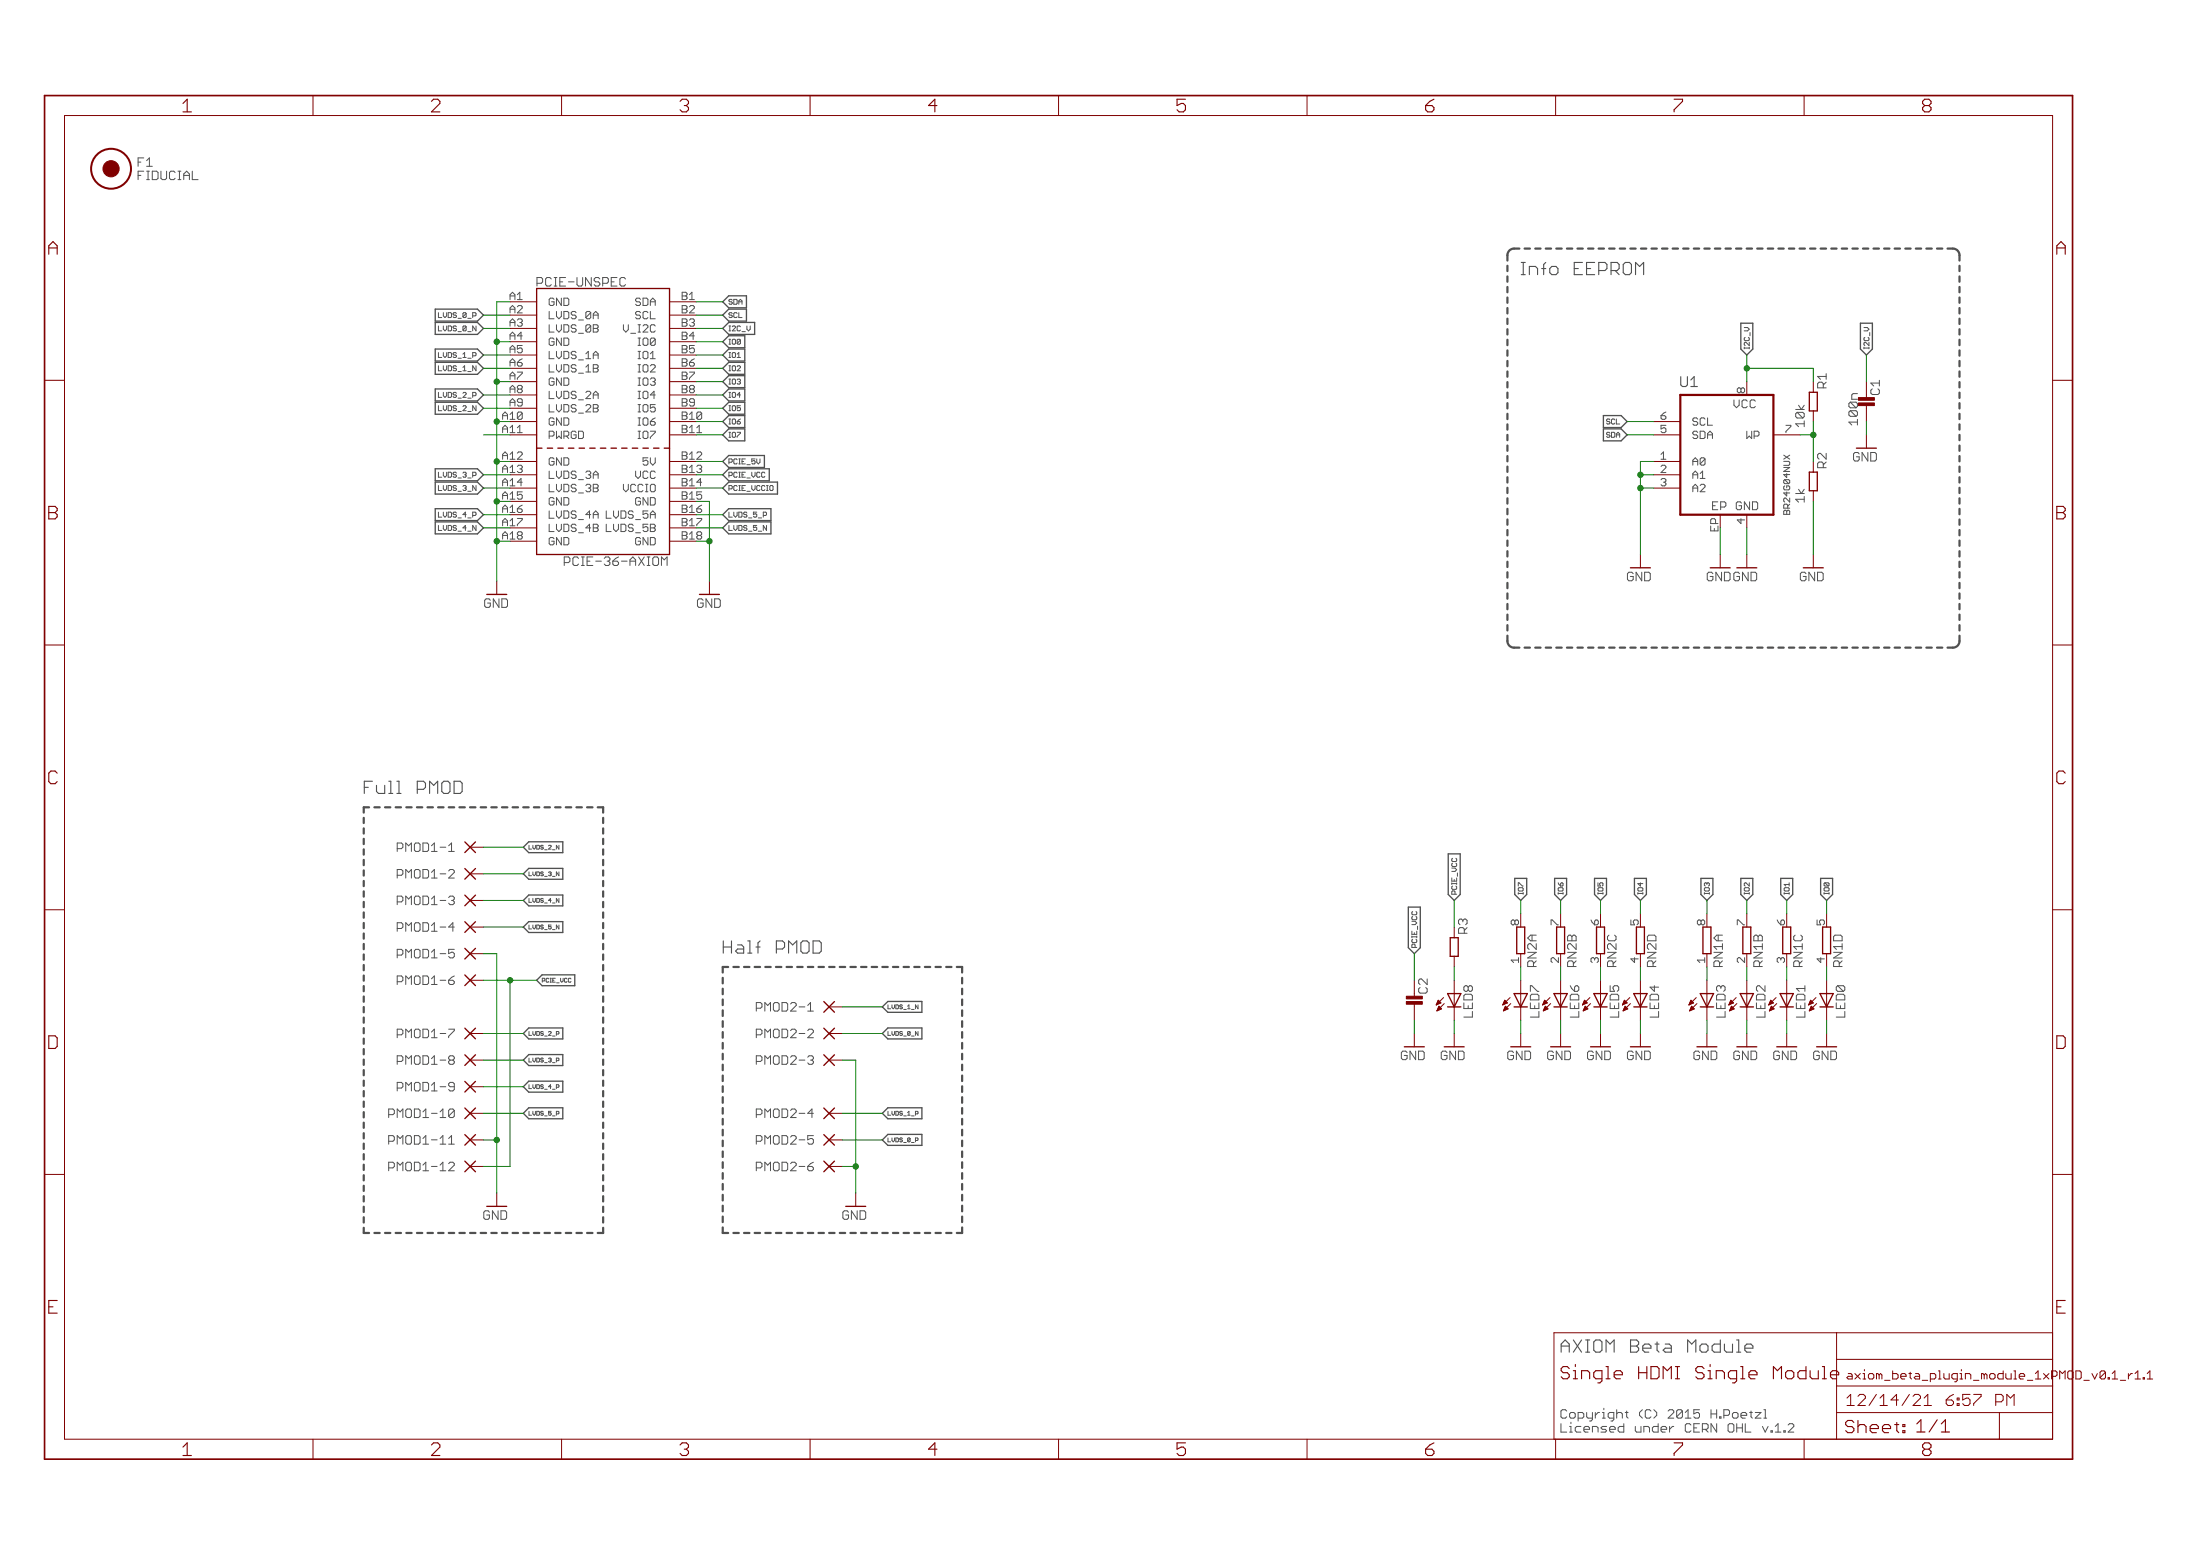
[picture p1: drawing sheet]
<svg xmlns="http://www.w3.org/2000/svg" width="420mm" height="297mm" viewBox="0 0 420 297" stroke-linecap="round" stroke-linejoin="round" font-family="sans-serif">
<g fill="none" stroke="#505050" stroke-width=".19">
<path d="M83.7 59.7v.9h.7M83.7 62.2v1h.7M83.7 67.3v.9h.7M83.7 69.8v1h.7M83.7 74.9v1h.7M83.7 77.4v1h.7M83.7 90.1v1h.7M83.7 92.7v.9h.7M83.7 97.8v.9h.7M115.8 97.5v1.4h.9M145.8 97.8h.4l.2 .1-.2 .5h-.4M83.7 100.3v1h.7"/>
<path d="M115.8 100.1v1.4h.9M145.8 100.3l.6 1v-1M75.9 162h.8M75.9 167.1h.8M75.9 172.2h.8M75.9 177.2h.8M76.7 160.9h-.8v1.6M76.7 166h-.8v1.6M76.7 171.1h-.8v1.6M76.7 176.1h-.8v1.7M106.3 161.4l.4 .7v-.7M106.3 166.5l.4 .7v-.7"/>
<path d="M106.3 171.5l.4 .8v-.8M106.3 176.6l.4 .7v-.7M75.9 182.3h.8M75.9 187.4h.8M75.9 197.5h.8M76.7 181.2h-.8v1.7M76.7 186.3h-.8v1.6M76.7 196.5h-.8v1.6M106.6 196.9l.1 .1-.1 .4M174.8 191.8l.5 .8v-.8M174.8 196.9l.5 .8v-.8M74.2 212.8h.8"/>
<path d="M74.2 217.9h.8M75 211.7h-.8v1.6M75 216.8h-.8v1.6M75.9 202.6h.8M75.9 207.7h.8M76.7 201.5h-.8v1.7M76.7 206.6h-.8v1.7M106.6 202l.1 .1-.1 .4M106.6 207.1l.1 .1-.1 .4M106.6 212.2l.1 .1-.1 .3M175.2 212.2l.1 .1-.1 .3M175.2 217.2l.1 .2-.1 .3"/>
<path d="M74.2 222.9h.8M75 221.9h-.8v1.6M341.8 271.8h.5l.3 .2v.3l-1.1 1.1h1.1"/>
</g>
<g fill="none" stroke="#505050" stroke-width=".42">
<path d="M287.9 50.7v1.1M287.9 52.8v1M287.9 54.8v1M287.9 56.8v1M287.9 58.8v1M290.2 47.5a1.91 1.91 0 0 0-2 .4 2.1 2.1 0 0 0-.3 1.8M291.2 47.5h1M293.2 47.5h1M295.2 47.5h1M297.2 47.5h1.1M299.3 47.5h1M301.3 47.5h1"/>
<path d="M303.3 47.5h1M305.3 47.5h1M307.3 47.5h1.1M309.4 47.5h1M311.4 47.5h1M313.4 47.5h1M315.4 47.5h1M317.4 47.5h1.1M319.4 47.5h1.1M321.5 47.5h1M323.5 47.5h1M325.5 47.5h1"/>
<path d="M327.5 47.5h1M329.5 47.5h1.1M331.6 47.5h1M333.6 47.5h1M335.6 47.5h1M337.6 47.5h1M339.6 47.5h1.1M341.7 47.5h1M343.7 47.5h1M345.7 47.5h1M347.7 47.5h1M349.7 47.5h1.1"/>
<path d="M351.7 47.5h1.1M353.8 47.5h1M355.8 47.5h1M357.8 47.5h1M359.8 47.5h1M361.8 47.5h1.1M363.9 47.5h1M365.9 47.5h1M367.9 47.5h1M369.9 47.5h1M371.9 47.5a1.91 1.91 0 0 1 2.1 .4 2.1 2.1 0 0 1 .2 1.8M374.2 50.7v1.1"/>
<path d="M374.2 52.8v1M374.2 54.8v1M374.2 56.8v1M374.2 58.8v1M287.9 60.8v1M287.9 62.8v1.1M287.9 64.9v1M287.9 66.9v1M287.9 68.9v1M287.9 70.9v1M287.9 72.9v1.1M287.9 75v1"/>
<path d="M287.9 77v1M287.9 79v1M374.2 60.8v1M374.2 62.8v1.1M374.2 64.9v1M374.2 66.9v1M374.2 68.9v1M374.2 70.9v1M374.2 72.9v1.1M374.2 75v1M374.2 77v1M374.2 79v1"/>
<path d="M287.9 81v1M287.9 83v1M287.9 85v1.1M287.9 87.1v1M287.9 89.1v1M287.9 91.1v1M287.9 93.1v1M287.9 95.1v1M287.9 97.1v1.1M287.9 99.2v1M374.2 81v1M374.2 83v1"/>
<path d="M374.2 85v1.1M374.2 87.1v1M374.2 89.1v1M374.2 91.1v1M374.2 93.1v1M374.2 95.1v1M374.2 97.1v1.1M374.2 99.2v1M287.9 101.2v1M287.9 103.2v1M287.9 105.2v1M287.9 107.2v1"/>
<path d="M287.9 109.2v1.1M287.9 111.3v1M287.9 113.3v1M287.9 115.3v1M287.9 117.3v1M287.9 119.3v1.1M374.2 101.2v1M374.2 103.2v1M374.2 105.2v1M374.2 107.2v1M374.2 109.2v1.1M374.2 111.3v1"/>
<path d="M374.2 113.3v1M374.2 115.3v1M374.2 117.3v1M374.2 119.3v1.1M287.9 121.3a1.97 1.97 0 0 0 .5 2.1 2.13 2.13 0 0 0 1.8 .2M291.2 123.6h1M293.2 123.6h1M295.2 123.6h1M297.2 123.6h1.1M299.3 123.6h1M301.3 123.6h1M303.3 123.6h1"/>
<path d="M305.3 123.6h1M307.3 123.6h1.1M309.4 123.6h1M311.4 123.6h1M313.4 123.6h1M315.4 123.6h1M317.4 123.6h1.1M319.4 123.6h1.1M321.5 123.6h1M323.5 123.6h1M325.5 123.6h1M327.5 123.6h1"/>
<path d="M329.5 123.6h1.1M331.6 123.6h1M333.6 123.6h1M335.6 123.6h1M337.6 123.6h1M339.6 123.6h1.1M341.7 123.6h1M343.7 123.6h1M345.7 123.6h1M347.7 123.6h1M349.7 123.6h1.1M351.7 123.6h1.1"/>
<path d="M353.8 123.6h1M355.8 123.6h1M357.8 123.6h1M359.8 123.6h1M361.8 123.6h1.1M363.9 123.6h1M365.9 123.6h1M367.9 123.6h1M369.9 123.6h1M374.2 121.3a1.97 1.97 0 0 1-.4 2.1 2.13 2.13 0 0 1-1.9 .2M69.5 156.1v1M69.5 158.1v1"/>
<path d="M70.5 154.1h-1v1M71.5 154.1h1M73.5 154.1h1M75.6 154.1h1M77.6 154.1h1M79.6 154.1h1M81.6 154.1h1.1M83.7 154.1h1M85.7 154.1h1M87.7 154.1h1.1M89.8 154.1h1M91.8 154.1h1"/>
<path d="M93.8 154.1h1.1M95.9 154.1h1M97.9 154.1h1M99.9 154.1h1.1M102 154.1h1M104 154.1h1M106 154.1h1.1M108.1 154.1h1M110.1 154.1h1M112.1 154.1h1.1M114.2 154.1h1v1M115.2 156.1v1"/>
<path d="M115.2 158.1v1M69.5 160.1v1M69.5 162.1v1.1M69.5 164.1v1.1M69.5 166.2v1M69.5 168.2v1M69.5 170.2v1M69.5 172.2v1M69.5 174.2v1M69.5 176.2v1M69.5 178.2v1M115.2 160.1v1"/>
<path d="M115.2 162.1v1.1M115.2 164.1v1.1M115.2 166.2v1M115.2 168.2v1M115.2 170.2v1M115.2 172.2v1M115.2 174.2v1M115.2 176.2v1M115.2 178.2v1M69.5 180.2v1M69.5 182.2v1M69.5 184.2v1"/>
<path d="M69.5 186.2v1M69.5 188.2v1M69.5 190.2v1M69.5 192.2v1.1M69.5 194.2v1M69.5 196.3v1M69.5 198.3v1M115.2 180.2v1M115.2 182.2v1M115.2 184.2v1M115.2 186.2v1M115.2 188.2v1"/>
<path d="M115.2 190.2v1M115.2 192.2v1.1M115.2 194.2v1M115.2 196.3v1M115.2 198.3v1M138 186.7v1M138 188.7v1.1M138 190.8v1.1M138 192.9v1.1M138 194.9v1.1M138 197v1.1M138 199.1v1.1"/>
<path d="M139.1 184.6h-1.1v1.1M140.1 184.6h1M142.1 184.6h1M144.1 184.6h1.1M146.2 184.6h1M148.2 184.6h1M150.2 184.6h1.1M152.3 184.6h1M154.3 184.6h1M156.3 184.6h1.1M158.3 184.6h1.1M160.4 184.6h1"/>
<path d="M162.4 184.6h1M164.4 184.6h1.1M166.5 184.6h1M168.5 184.6h1M170.5 184.6h1.1M172.6 184.6h1M174.6 184.6h1M176.6 184.6h1.1M178.7 184.6h1M180.7 184.6h1M182.7 184.6h1v1.1M183.7 186.7v1"/>
<path d="M183.7 188.7v1.1M183.7 190.8v1.1M183.7 192.9v1.1M183.7 194.9v1.1M183.7 197v1.1M183.7 199.1v1.1M69.5 200.3v1M69.5 202.3v1M69.5 204.3v1M69.5 206.3v1M69.5 208.3v1M69.5 210.3v1"/>
<path d="M69.5 212.3v1M69.5 214.3v1M69.5 216.3v1M69.5 218.3v1M115.2 200.3v1M115.2 202.3v1M115.2 204.3v1M115.2 206.3v1M115.2 208.3v1M115.2 210.3v1M115.2 212.3v1M115.2 214.3v1"/>
<path d="M115.2 216.3v1M115.2 218.3v1M138 201.2v1M138 203.2v1.1M138 205.3v1.1M138 207.4v1M138 209.4v1.1M138 211.5v1.1M138 213.6v1.1M138 215.7v1M138 217.7v1.1M138 219.8v1.1"/>
<path d="M183.7 201.2v1M183.7 203.2v1.1M183.7 205.3v1.1M183.7 207.4v1M183.7 209.4v1.1M183.7 211.5v1.1M183.7 213.6v1.1M183.7 215.7v1M183.7 217.7v1.1M183.7 219.8v1.1M69.5 220.3v1M69.5 222.3v1.1"/>
<path d="M69.5 224.3v1M69.5 226.4v1M69.5 228.3v1.1M69.5 230.4v1M69.5 232.4v1M69.5 234.4v1h1M71.5 235.4h1M73.5 235.4h1M75.6 235.4h1M77.6 235.4h1M79.6 235.4h1M81.6 235.4h1.1"/>
<path d="M83.7 235.4h1M85.7 235.4h1M87.7 235.4h1.1M89.8 235.4h1M91.8 235.4h1M93.8 235.4h1.1M95.9 235.4h1M97.9 235.4h1M99.9 235.4h1.1M102 235.4h1M104 235.4h1M106 235.4h1.1"/>
<path d="M108.1 235.4h1M110.1 235.4h1M112.1 235.4h1.1M115.2 220.3v1M115.2 222.3v1.1M115.2 224.3v1M115.2 226.4v1M115.2 228.3v1.1M115.2 230.4v1M115.2 232.4v1M115.2 234.4v1h-1M138 234.3v1.1h1.1"/>
<path d="M138 221.9v1M138 223.9v1.1M138 226v1.1M138 228.1v1.1M138 230.2v1M138 232.2v1.1M140.1 235.4h1M142.1 235.4h1M144.1 235.4h1.1M146.2 235.4h1M148.2 235.4h1M150.2 235.4h1.1"/>
<path d="M152.3 235.4h1M154.3 235.4h1M156.3 235.4h1.1M158.3 235.4h1.1M160.4 235.4h1M162.4 235.4h1M164.4 235.4h1.1M166.5 235.4h1M168.5 235.4h1M170.5 235.4h1.1M172.6 235.4h1M174.6 235.4h1"/>
<path d="M176.6 235.4h1.1M178.7 235.4h1M180.7 235.4h1M183.7 234.3v1.1h-1M183.7 221.9v1M183.7 223.9v1.1M183.7 226v1.1M183.7 228.1v1.1M183.7 230.2v1M183.7 232.2v1.1"/>
</g>
<g fill="none" stroke="#505050" stroke-width=".25">
<path d="M83.1 59h8.1l1.1 1.2-1.1 1.1h-8.1zM138 57.6l1.2-1.1h3.4v2.3h-3.4zM83.1 61.6h8.1l1.1 1.1-1.1 1.1h-8.1zM83.1 76.8h8.1l1.1 1.1-1.1 1.2h-8.1zM83.1 66.6h8.1l1.1 1.2-1.1 1.1h-8.1zM83.1 69.2h8.1l1.1 1.1-1.1 1.2h-8.1zM83.1 74.3h8.1l1.1 1.1-1.1 1.1h-8.1zM138 60.2l1.2-1.2h3.4v2.3h-3.4zM138 62.7l1.2-1.1h4.9v2.2h-4.9zM138 77.9l1.2-1.1h3v2.3h-3zM138 65.2l1.2-1.1h3v2.3h-3zM138 67.8l1.2-1.2h3v2.3h-3z"/>
<path d="M138 70.3l1.2-1.1h3v2.3h-3zM138 72.9l1.2-1.2h3v2.3h-3zM138 75.4l1.2-1.1h3v2.2h-3zM306.2 79.3h3.4l1.1 1.2-1.1 1.1h-3.4zM332.5 61.7h2.3v4.9l-1.2 1.2-1.1-1.2zM355.3 61.7h2.3v4.9l-1.2 1.2-1.1-1.2zM83.1 89.5h8.1l1.1 1.1-1.1 1.2h-8.1zM83.1 92h8.1l1.1 1.2-1.1 1.1h-8.1zM83.1 97.1h8.1l1.1 1.2-1.1 1.1h-8.1zM83.1 99.6h8.1l1.1 1.2-1.1 1.1h-8.1zM138 83l1.2-1.1h3v2.3h-3zM138 80.5l1.2-1.2h3v2.3h-3z"/>
<path d="M138 90.6l1.2-1.1h7.7v2.3h-7.7zM138 93.2l1.2-1.2h9.3v2.3h-9.3zM138 98.3l1.2-1.2h8v2.3h-8zM138 88.1l1.2-1.1h6.8v2.2h-6.8zM306.2 81.9h3.4l1.1 1.1-1.1 1.2h-3.4zM138 100.8l1.2-1.2h8v2.3h-8zM99.9 161.7l1.1-1h6.5v2.1h-6.5zM99.9 166.8l1.1-1h6.5v2.1h-6.5zM99.9 171.9l1.1-1h6.5v2h-6.5zM99.9 177l1.1-1.1h6.5v2.1h-6.5zM269 173.2h2.3v7.7l-1.2 1.2-1.1-1.2zM276.6 163h2.3v7.8l-1.2 1.1-1.1-1.1z"/>
<path d="M289.3 167.7h2.3v3.1l-1.2 1.1-1.1-1.1zM296.9 167.7h2.3v3.1l-1.2 1.1-1.1-1.1zM304.5 167.7h2.3v3.1l-1.1 1.1-1.2-1.1zM312.1 167.7h2.3v3.1l-1.1 1.1-1.2-1.1zM324.8 167.7h2.3v3.1l-1.1 1.1-1.2-1.1zM332.5 167.7h2.3v3.1l-1.2 1.1-1.1-1.1zM340.1 167.7h2.3v3.1l-1.2 1.1-1.1-1.1zM347.7 167.7h2.3v3.1l-1.2 1.1-1.1-1.1zM101 196.2h6.5v2.1h-6.5l-1.1-1zM102.5 187.1l1-1h6.3v2.1h-6.3zM168.5 192.2l1.1-1h6.5v2.1h-6.5zM168.5 197.3l1.1-1.1h6.5v2.1h-6.5z"/>
<path d="M101 211.5h6.5v2.1h-6.5l-1.1-1.1zM101 201.3h6.5v2.1h-6.5l-1.1-1zM101 206.4h6.5v2.1h-6.5l-1.1-1zM168.5 212.5l1.1-1h6.5v2.1h-6.5zM168.5 217.6l1.1-1h6.5v2.1h-6.5z"/>
</g>
<g fill="none" stroke="#800000" stroke-width=".19">
<path d="M59.8 18.2v3.9M107.3 18.2v3.9M154.7 18.2v3.9M202.2 18.2v3.9M249.6 18.2v3.9M297.1 18.2v3.9M344.6 18.2v3.9M12.3 22.1h379.7v252.6h-379.7zM97.4 57.6h5.1M127.9 57.6h5M8.5 72.6h3.8M97.4 60.2h5.1"/>
<path d="M97.4 62.7h5.1M97.4 65.2h5.1M97.4 67.8h5.1M97.4 70.3h5.1M97.4 72.9h5.1M97.4 75.4h5.1M97.4 77.9h5.1M127.9 60.2h5M127.9 62.7h5M127.9 65.2h5M127.9 67.8h5M127.9 70.3h5"/>
<path d="M127.9 72.9h5M127.9 75.4h5M127.9 77.9h5M333.6 72.9v2.5M346.3 72.9v2M346.3 78.4v2.1M356.4 77.4v3.1M392 72.6h3.8M97.4 88.1h5.1M97.4 90.6h5.1M97.4 93.2h5.1M97.4 80.5h5.1"/>
<path d="M97.4 83h5.1M97.4 95.7h5.1M97.4 98.3h5.1M127.9 88.1h5M127.9 90.6h5M127.9 93.2h5M127.9 80.5h5M127.9 83h5M127.9 95.7h5M127.9 98.3h5M315.8 88.1h5.1M315.8 90.6h5.1"/>
<path d="M315.8 93.2h5.1M315.8 80.5h5.1M315.8 83h5.1M333.6 98.3v2.5M338.7 83h5.1M346.3 88.1v2M346.3 93.7v2M356.4 83v2.6M94.9 110.9v2.6M97.4 100.8h5.1M97.4 103.3h5.1M127.9 100.8h5"/>
<path d="M127.9 103.3h5M135.5 110.9v2.6M313.3 105.9v2.5M328.5 105.9v2.5M333.6 105.9v2.5M346.3 105.9v2.5M8.5 123.1h3.8M392 123.1h3.8M8.5 173.7h3.8M89.8 161.7h2.5M89.8 166.8h2.5M89.8 171.9h2.5"/>
<path d="M89.8 177h2.5M277.7 177v2M290.4 174.4v2.6M298 174.4v2.6M305.7 174.4v2.6M313.3 174.4v2.6M326 174.4v2.6M333.6 174.4v2.6M341.2 174.4v2.6M348.8 174.4v2.6M392 173.7h3.8M89.8 182.1h2.5"/>
<path d="M89.8 187.1h2.5M89.8 197.3h2.5M158.3 197.3h2.6M158.3 192.2h2.6M270.1 191.7v3.1M270.1 197.3v2.5M274.3 191.8h.1M274.3 191.7h.3M274.4 191.6h.5M274.4 191.5h.7M274.4 192.9h.2M274.5 191.3h.6"/>
<path d="M274.5 192.8h.3M274.6 191.2h.4M274.6 192.7h.5M274.6 192.6h.7M274.6 191.1h.2M274.7 191h.1M274.7 192.4h.4M274.7 190.9l.5 .6-.9 .3zM274.7 192.3h.3M274.8 192.2h.1M274.8 192.1l.5 .5-.9 .4zM275.7 190.4l-1.4 1.4"/>
<path d="M275.8 191.6l-1.4 1.4M277.7 182.6v2M277.7 187.1v7.7M277.7 197.3v2.5M287 191.8h.1M287 191.7h.3M287.1 191.6h.5M287.1 191.5h.7M287.1 192.9h.2M287.2 192.8h.3M287.2 191.3h.6M287.3 191.2h.4"/>
<path d="M287.3 192.7h.5M287.3 192.6h.7M287.3 191.1h.2M287.4 191h.1M287.4 192.4h.4M287.4 190.9l.5 .6-.9 .3zM287.4 192.3h.3M287.5 192.2h.1M287.5 192.1l.5 .5-.9 .4zM288.4 190.4l-1.4 1.4M288.5 191.6l-1.4 1.4M290.4 182.1v2.5"/>
<path d="M290.4 187.1v7.7M290.4 197.3v2.5M294.7 191.7h.2M294.7 191.6h.5M294.8 191.5h.7M294.8 192.9h.1M294.8 192.8h.4M294.8 191.3h.6M294.9 191.2h.4M294.9 192.7h.5M294.9 191.1h.2M294.9 192.6h.7"/>
<path d="M295 191h.1M295 192.4h.5M295 190.9l.5 .6-.9 .3zM295 192.3h.3M295.1 192.2h.1M295.1 192.1l.5 .5-.9 .4zM296 190.4l-1.4 1.4M296.1 191.6l-1.4 1.4M298 182.1v2.5M298 187.1v7.7M298 197.3v2.5M302.3 191.7h.2"/>
<path d="M302.3 191.6h.5M302.4 191.5h.7M302.4 192.9h.1M302.4 192.8h.4M302.5 191.3h.5M302.5 191.2h.4M302.5 192.7h.6M302.5 191.1h.3M302.5 192.6h.7M302.6 191h.1M302.6 192.4h.5M302.6 190.9l.5 .6-.9 .3z"/>
<path d="M302.6 192.3h.4M302.7 192.2h.2M302.7 192.1l.6 .5-.9 .4zM303.6 190.4l-1.4 1.4M303.8 191.6l-1.4 1.4M305.7 182.1v2.5M305.7 187.1v7.7M305.7 197.3v2.5M309.9 191.7h.2M310 191.6h.4M310 191.5h.7M310 192.9h.1"/>
<path d="M310 192.8h.4M310.1 191.3h.5M310.1 191.2h.4M310.1 192.7h.6M310.2 191.1h.2M310.2 192.6h.6M310.2 191h.1M310.2 192.4h.5M310.3 192.3h.3M310.3 192.2h.2M310.4 192.1l.5 .5-.9 .4zM310.7 191.5l-.5-.6-.3 .9"/>
<path d="M310.7 191.5l-.8 .3M311.3 190.4l-1.4 1.4M311.4 191.6l-1.4 1.4M313.3 182.1v2.5M313.3 187.1v7.7M313.3 197.3v2.5M322.6 191.8h.1M322.6 191.7h.2M322.7 191.6h.4M322.7 191.5h.7M322.7 192.9h.1M322.7 191.3h.6"/>
<path d="M322.7 192.8h.4M322.8 191.2h.4M322.8 192.7h.6M322.9 191.1h.2M322.9 192.6h.6M322.9 191h.1M322.9 192.4h.5M323 192.3h.3M323 192.2h.2M323.1 192.1l.5 .5-.9 .4zM323.4 191.5l-.5-.6-.3 .9M323.4 191.5l-.8 .3"/>
<path d="M324 190.4l-1.4 1.4M324.1 191.6l-1.4 1.4M326 182.1v2.5M326 187.1v7.7M326 197.3v2.5M330.2 191.7h.3M330.3 191.6h.5M330.3 191.5h.7M330.3 192.9h.1M330.4 191.3h.6M330.4 192.8h.3M330.4 191.2h.4"/>
<path d="M330.4 192.7h.6M330.5 191.1h.2M330.5 192.6h.7M330.5 191h.1M330.5 192.4h.5M330.6 190.9l.5 .6-.9 .3zM330.6 192.3h.3M330.6 192.2h.2M330.7 192.1l.5 .5-.9 .4zM331.6 190.4l-1.4 1.4M331.7 191.6l-1.4 1.4M333.6 182.1v2.5"/>
<path d="M333.6 187.1v7.7M333.6 197.3v2.5M337.8 191.7h.3M337.9 191.6h.5M337.9 191.5h.7M337.9 192.9h.2M338 191.3h.6M338 192.8h.3M338.1 191.2h.4M338.1 192.7h.5M338.1 191.1h.2M338.1 192.6h.7"/>
<path d="M338.2 191h.1M338.2 192.4h.4M338.2 190.9l.5 .6-.9 .3zM338.2 192.3h.3M338.2 192.2h.2M338.3 192.1l.5 .5-.9 .4zM339.2 190.4l-1.4 1.4M339.3 191.6l-1.4 1.4M341.2 182.1v2.5M341.2 187.1v7.7M341.2 197.3v2.5M345.5 191.7h.2"/>
<path d="M345.5 191.6h.5M345.6 191.5h.7M345.6 192.9h.1M345.6 191.3h.6M345.6 192.8h.4M345.7 191.2h.4M345.7 192.7h.5M345.7 191.1h.2M345.7 192.6h.7M345.8 191h.1M345.8 192.4h.5M345.8 190.9l.5 .6-.9 .3z"/>
<path d="M345.8 192.3h.3M345.9 192.2h.1M345.9 192.1l.5 .5-.9 .4zM346.8 190.4l-1.4 1.4M346.9 191.6l-1.4 1.4M348.8 182.1v2.5M348.8 187.1v7.7M348.8 197.3v2.5M89.8 202.4h2.5M89.8 207.5h2.5M89.8 212.5h2.5M89.8 217.6h2.5"/>
<path d="M158.3 202.4h2.6M158.3 212.5h2.6M158.3 217.6h2.6M8.5 224.2h3.8M89.8 222.7h2.5M94.9 227.8v2.5M158.3 222.7h2.6M163.4 227.8v2.5M392 224.2h3.8M350.8 254.4v5.1h41.2M392 254.4h-95.2v20.3M59.8 274.7v3.9"/>
<path d="M107.3 274.7v3.9M154.7 274.7v3.9M202.2 274.7v3.9M249.6 274.7v3.9M297.1 274.7v3.9M344.6 274.7v3.9M350.8 269.7h41.2M381.8 269.7v5M384 266.9l.7-.7v2.1M392 264.6h-41.2v10.1"/>
</g>
<path d="M8.5 18.2h387.3v260.4h-387.3z" fill="none" stroke="#800000" stroke-width=".32"/>
<path d="M320.9 75.4h17.8v22.9h-17.8z" fill="none" stroke="#800000" stroke-width=".42"/>
<g fill="none" stroke="#800000" stroke-width=".25">
<path d="M102.5 55.1h25.4v50.8h-25.4zM345.5 74.9h1.6v3.5h-1.6zM102.5 85.6h1M104.5 85.6h1M106.5 85.6h1.1M108.6 85.6h1M110.6 85.6h1M112.6 85.6h1.1M114.7 85.6h1M116.7 85.6h1M118.7 85.6h1.1M120.8 85.6h1"/>
<path d="M122.8 85.6h1M124.8 85.6h1.1M126.9 85.6h1M345.5 90.1h1.6v3.6h-1.6zM88.8 160.7l2 2.1M88.8 165.8l2 2M88.8 170.9l2 2M88.8 176l2 2M90.8 160.7l-2 2.1M90.8 165.8l-2 2M90.8 170.9l-2 2M90.8 176l-2 2"/>
<path d="M277 179h1.5v3.6h-1.5zM289.7 177h1.5v5.1h-1.5zM297.3 177h1.5v5.1h-1.5zM304.9 177h1.5v5.1h-1.5zM312.5 177h1.5v5.1h-1.5zM325.2 177h1.5v5.1h-1.5zM332.8 177h1.6v5.1h-1.6zM340.5 177h1.5v5.1h-1.5zM348.1 177h1.5v5.1h-1.5zM88.8 181l2 2.1M88.8 186.1l2 2.1M88.8 196.3l2 2"/>
<path d="M90.8 181l-2 2.1M90.8 186.1l-2 2.1M90.8 196.3l-2 2M157.3 196.3l2.1 2M157.3 191.2l2.1 2M159.4 196.3l-2.1 2M159.4 191.2l-2.1 2M276.5 192.2h2.5M276.5 189.7h2.5l-1.3 2.5zM289.2 192.2h2.5M289.2 189.7h2.5l-1.3 2.5zM296.8 192.2h2.5"/>
<path d="M296.8 189.7h2.5l-1.3 2.5zM304.4 192.2h2.5M304.4 189.7h2.5l-1.2 2.5zM312 192.2h2.6M312 189.7h2.6l-1.3 2.5zM324.7 189.7h2.6l-1.3 2.5zM324.7 192.2h2.6M332.3 192.2h2.6M332.3 189.7h2.6l-1.3 2.5zM340 192.2h2.5M340 189.7h2.5l-1.3 2.5zM347.6 192.2h2.5"/>
<path d="M347.6 189.7h2.5l-1.3 2.5zM88.8 201.4l2 2M88.8 206.4l2 2.1M88.8 211.5l2 2.1M88.8 216.6l2 2M90.8 201.4l-2 2M90.8 206.4l-2 2.1M90.8 211.5l-2 2.1M90.8 216.6l-2 2M157.3 201.4l2.1 2M157.3 216.6l2.1 2M157.3 211.5l2.1 2.1"/>
<path d="M159.4 201.4l-2.1 2M159.4 216.6l-2.1 2M159.4 211.5l-2.1 2.1M88.8 221.7l2 2M90.8 221.7l-2 2M157.3 221.7l2.1 2M159.4 221.7l-2.1 2"/>
</g>
<g fill="#800000" stroke="#800000" stroke-width=".19">
<path d="M354.9 76.9h3.1v.5h-3.1z"/>
<path d="M354.9 75.9h3.1v.5h-3.1z"/>
<path d="M268.6 191.2h3v.5h-3z"/>
<path d="M268.6 190.2h3v.5h-3z"/>
</g>
<circle cx="21.2" cy="32.2" r="3.8" fill="none" stroke="#800000" stroke-width=".38"/>
<circle cx="21.2" cy="32.2" r="1.55" fill="#800000" stroke="#800000" stroke-width=".19"/>
<g fill="none" stroke="#008000" stroke-width=".19">
<path d="M97.4 57.6h-2.5v53.3M132.9 57.6h5.1M92.3 70.3h5.1M92.3 62.7h5.1M92.3 60.2h5.1M92.3 77.9h5.1M92.3 67.8h5.1M92.3 75.4h5.1M94.9 65.2h2.5M94.9 72.9h2.5M132.9 65.2h5.1M132.9 72.9h5.1"/>
<path d="M132.9 70.3h5.1M132.9 62.7h5.1M132.9 60.2h5.1M132.9 77.9h5.1M132.9 67.8h5.1M132.9 75.4h5.1M333.6 67.8v5.1M333.6 70.3h12.7v2.6M356.4 67.8v5.1M92.3 90.6h5.1M92.3 93.2h5.1M92.3 83h5.1"/>
<path d="M92.3 98.3h5.1M94.9 88.1h2.5M94.9 80.5h2.5M94.9 95.7h2.5M132.9 88.1h5.1M132.9 90.6h5.1M132.9 93.2h5.1M132.9 80.5h5.1M132.9 95.7h2.6v15.2M132.9 83h5.1M132.9 98.3h5.1M310.7 80.5h5.1"/>
<path d="M310.7 83h5.1M313.3 90.6h2.5M313.3 93.2h2.5M315.8 88.1h-2.5v17.8M343.8 83h2.5M346.3 80.5v7.6M346.3 95.7v10.2M356.4 80.5v2.5M92.3 100.8h5.1M94.9 103.3h2.5M132.9 103.3h2.6M132.9 100.8h5.1"/>
<path d="M328.5 100.8v5.1M333.6 100.8v5.1M92.3 161.7h7.6M92.3 166.8h7.6M92.3 171.9h7.6M92.3 177h7.6M277.7 171.9v5.1M290.4 171.9v2.5M298 171.9v2.5M305.7 171.9v2.5M313.3 171.9v2.5M326 171.9v2.5"/>
<path d="M333.6 171.9v2.5M341.2 171.9v2.5M348.8 171.9v2.5M92.3 182.1h2.6v45.7M92.3 197.3h7.6M92.3 187.1h10.2M97.4 187.1v35.6h-5.1M160.9 192.2h7.6M160.9 197.3h7.6M270.1 182.1v5M270.1 194.8v2.5M277.7 184.6v2.5"/>
<path d="M277.7 194.8v2.5M290.4 184.6v2.5M290.4 194.8v2.5M298 184.6v2.5M298 194.8v2.5M305.7 184.6v2.5M305.7 194.8v2.5M313.3 184.6v2.5M313.3 194.8v2.5M326 184.6v2.5M326 194.8v2.5M333.6 184.6v2.5"/>
<path d="M333.6 194.8v2.5M341.2 184.6v2.5M341.2 194.8v2.5M348.8 184.6v2.5M348.8 194.8v2.5M92.3 217.6h2.6M92.3 202.4h7.6M92.3 212.5h7.6M92.3 207.5h7.6M160.9 217.6h7.6M160.9 202.4h2.5v25.4M160.9 212.5h7.6"/>
<path d="M160.9 222.7h2.5"/>
</g>
<g fill="#008000" stroke="#008000" stroke-width=".19">
<circle cx="313.3" cy="90.6" r=".51"/>
<circle cx="313.3" cy="93.2" r=".51"/>
<circle cx="94.9" cy="65.2" r=".51"/>
<circle cx="94.9" cy="72.9" r=".51"/>
<circle cx="94.9" cy="80.5" r=".51"/>
<circle cx="94.9" cy="88.1" r=".51"/>
<circle cx="94.9" cy="95.7" r=".51"/>
<circle cx="94.9" cy="103.3" r=".51"/>
<circle cx="135.5" cy="103.3" r=".51"/>
<circle cx="94.9" cy="217.6" r=".51"/>
<circle cx="163.4" cy="222.7" r=".51"/>
<circle cx="333.6" cy="70.3" r=".51"/>
<circle cx="346.3" cy="83" r=".51"/>
<circle cx="97.4" cy="187.1" r=".51"/>
</g>
<g font-size="3.7" fill="#800000">
<text x="34.8" y="21.4">1</text>
<text x="82.2" y="21.4">2</text>
<text x="129.7" y="21.4">3</text>
<text x="177.1" y="21.4">4</text>
<text x="224.6" y="21.4">5</text>
<text x="272.1" y="21.4">6</text>
<text x="319.5" y="21.4">7</text>
<text x="367" y="21.4">8</text>
<text x="9.1" y="48.6">A</text>
<text x="392.6" y="48.6">A</text>
<text x="9.1" y="99.2">B</text>
<text x="392.6" y="99.2">B</text>
<text x="9.1" y="149.7">C</text>
<text x="392.6" y="149.7">C</text>
<text x="9.1" y="200.2">D</text>
<text x="392.6" y="200.2">D</text>
<text x="9.1" y="250.8">E</text>
<text x="392.6" y="250.8">E</text>
<text x="34.8" y="277.9">1</text>
<text x="82.2" y="277.9">2</text>
<text x="129.7" y="277.9">3</text>
<text x="177.1" y="277.9">4</text>
<text x="224.6" y="277.9">5</text>
<text x="272.1" y="277.9">6</text>
<text x="319.5" y="277.9">7</text>
<text x="367" y="277.9">8</text>
</g>
<g font-size="3.6" fill="#505050">
<text x="290.2" y="52.5">Info EEPROM</text>
<text x="69.3" y="151.6">Full PMOD</text>
<text x="137.8" y="182.1">Half PMOD</text>
<text x="297.8" y="258.2">AXIOM Beta Module</text>
</g>
<g font-size="3.6" fill="#800000">
<text x="297.8" y="263.3">Single HDMI Single Module</text>
<text x="352.2" y="273.6">Sheet: 1/1</text>
</g>
<g font-size="3.2" fill="#800000">
<text x="352.4" y="268.4">12/14/21</text>
<text x="370" y="268.4">6:57 PM</text>
</g>
<text font-size="2.9" fill="#505050" x="320.7" y="73.9">U1</text>
<g font-size="2.5" fill="#505050">
<text x="26.1" y="34.4">FIDUCIAL</text>
<text x="26.1" y="31.8">F1</text>
<text x="102.3" y="54.7">PCIE-UNSPEC</text>
<text x="348.6" y="74.1" transform="rotate(-90 348.6 74.1)">R1</text>
<text x="344.4" y="81.5" transform="rotate(-90 344.4 81.5)">10k</text>
<text x="354.6" y="80.9" transform="rotate(-90 354.6 80.9)">100n</text>
<text x="348.6" y="89.4" transform="rotate(-90 348.6 89.4)">R2</text>
<text x="344.4" y="95.9" transform="rotate(-90 344.4 95.9)">1k</text>
<text x="108.1" y="108">PCIE-36-AXIOM</text>
<text x="76.5" y="162.6">PMOD1-1</text>
<text x="76.5" y="167.7">PMOD1-2</text>
<text x="76.5" y="172.8">PMOD1-3</text>
<text x="76.5" y="177.9">PMOD1-4</text>
<text x="280.1" y="178.2" transform="rotate(-90 280.1 178.2)">R3</text>
<text x="76.5" y="182.9">PMOD1-5</text>
<text x="293.3" y="184.6" transform="rotate(-90 293.3 184.6)">RN2A</text>
<text x="300.9" y="184.6" transform="rotate(-90 300.9 184.6)">RN2B</text>
<text x="308.5" y="184.6" transform="rotate(-90 308.5 184.6)">RN2C</text>
<text x="316.1" y="184.6" transform="rotate(-90 316.1 184.6)">RN2D</text>
<text x="328.8" y="184.6" transform="rotate(-90 328.8 184.6)">RN1A</text>
<text x="336.4" y="184.6" transform="rotate(-90 336.4 184.6)">RN1B</text>
<text x="344.1" y="184.6" transform="rotate(-90 344.1 184.6)">RN1C</text>
<text x="351.7" y="184.6" transform="rotate(-90 351.7 184.6)">RN1D</text>
<text x="76.5" y="188">PMOD1-6</text>
<text x="145.1" y="193.1">PMOD2-1</text>
<text x="281.1" y="194.2" transform="rotate(-90 281.1 194.2)">LED8</text>
<text x="316.6" y="194.2" transform="rotate(-90 316.6 194.2)">LED4</text>
<text x="352.2" y="194.2" transform="rotate(-90 352.2 194.2)">LED0</text>
<text x="76.5" y="198.2">PMOD1-7</text>
<text x="76.5" y="203.3">PMOD1-8</text>
<text x="145.1" y="198.2">PMOD2-2</text>
<text x="145.1" y="203.3">PMOD2-3</text>
<text x="76.5" y="208.3">PMOD1-9</text>
<text x="75" y="213.4">PMOD1-10</text>
<text x="145.1" y="213.4">PMOD2-4</text>
<text x="75" y="218.5">PMOD1-11</text>
<text x="145.1" y="218.5">PMOD2-5</text>
<text x="75" y="223.6">PMOD1-12</text>
<text x="145.1" y="223.6">PMOD2-6</text>
<text x="297.8" y="270.8">Copyright (C) 2015 H.Poetzl</text>
<text x="297.8" y="273.5">Licensed under CERN OHL v.1.2</text>
</g>
<g font-size="2.5" fill="#800000">
<text x="358.8" y="75.4" transform="rotate(-90 358.8 75.4)">C1</text>
<text x="353.7" y="88.1">GND</text>
<text x="310.5" y="110.9">GND</text>
<text x="325.8" y="110.9">GND GND</text>
<text x="343.6" y="110.9">GND</text>
<text x="92.7" y="116">GND</text>
<text x="133.3" y="116">GND</text>
<text x="272.4" y="189.7" transform="rotate(-90 272.4 189.7)">C2</text>
<text x="293.8" y="194.2" transform="rotate(-90 293.8 194.2)">LED7</text>
<text x="301.4" y="194.2" transform="rotate(-90 301.4 194.2)">LED6</text>
<text x="309" y="194.2" transform="rotate(-90 309 194.2)">LED5</text>
<text x="329.3" y="194.2" transform="rotate(-90 329.3 194.2)">LED3</text>
<text x="337" y="194.2" transform="rotate(-90 337 194.2)">LED2</text>
<text x="344.6" y="194.2" transform="rotate(-90 344.6 194.2)">LED1</text>
<text x="267.4" y="202.4">GND</text>
<text x="275" y="202.4">GND</text>
<text x="287.7" y="202.4">GND</text>
<text x="295.3" y="202.4">GND</text>
<text x="302.9" y="202.4">GND</text>
<text x="310.5" y="202.4">GND</text>
<text x="323.2" y="202.4">GND</text>
<text x="330.9" y="202.4">GND</text>
<text x="338.5" y="202.4">GND</text>
<text x="346.1" y="202.4">GND</text>
<text x="92.1" y="232.8">GND</text>
<text x="160.7" y="232.8">GND</text>
</g>
<g font-size="2.3" fill="#505050">
<text x="330.9" y="77.9">VCC</text>
<text x="326.9" y="97.4">EP</text>
<text x="331.7" y="97.4">GND</text>
</g>
<g font-size="2.3" fill="#800000">
<text x="352.4" y="263.3">axiom_beta_plugin_module_1xP</text>
<text x="392.2" y="263.3">MOD</text>
<text x="396.4" y="263.3">_v0.1_r1.1</text>
</g>
<g font-size="2.1" fill="#505050">
<text x="97.4" y="57.3">A1</text>
<text x="97.4" y="59.8">A2</text>
<text x="104.6" y="58.4">GND</text>
<text x="121.5" y="58.4">SDA</text>
<text x="130" y="57.3">B1</text>
<text x="130" y="59.8">B2</text>
<text x="97.4" y="62.3">A3</text>
<text x="97.4" y="64.9">A4</text>
<text x="104.6" y="60.9">LVDS_0A</text>
<text x="104.6" y="63.5">LVDS_0B</text>
<text x="104.6" y="66">GND</text>
<text x="118.9" y="63.5">V_I2C</text>
<text x="121.5" y="60.9">SCL</text>
<text x="121.5" y="66">IO0</text>
<text x="130" y="62.3">B3</text>
<text x="130" y="64.9">B4</text>
<text x="97.4" y="67.4">A5</text>
<text x="97.4" y="70">A6</text>
<text x="104.6" y="68.5">LVDS_1A</text>
<text x="104.6" y="71.1">LVDS_1B</text>
<text x="121.5" y="68.5">IO1</text>
<text x="121.5" y="71.1">IO2</text>
<text x="130" y="67.4">B5</text>
<text x="130" y="70">B6</text>
<text x="97.4" y="72.5">A7</text>
<text x="97.4" y="75">A8</text>
<text x="97.4" y="77.6">A9</text>
<text x="104.6" y="73.6">GND</text>
<text x="104.6" y="76.2">LVDS_2A</text>
<text x="121.5" y="73.6">IO3</text>
<text x="121.5" y="76.2">IO4</text>
<text x="130" y="72.5">B7</text>
<text x="130" y="75">B8</text>
<text x="130" y="77.6">B9</text>
<text x="333" y="75" transform="rotate(-90 333 75)">8</text>
<text x="96.1" y="80.1">A10</text>
<text x="96.1" y="82.7">A11</text>
<text x="104.6" y="78.7">LVDS_2B</text>
<text x="104.6" y="81.2">GND</text>
<text x="104.6" y="83.8">PWRGD</text>
<text x="121.5" y="78.7">IO5</text>
<text x="121.5" y="81.2">IO6</text>
<text x="121.5" y="83.8">IO7</text>
<text x="130" y="80.1">B10</text>
<text x="130" y="82.7">B11</text>
<text x="317.1" y="80.1">6</text>
<text x="317.1" y="82.7">5</text>
<text x="323" y="81.2">SCL</text>
<text x="323" y="83.8">SDA</text>
<text x="333.6" y="83.8">WP</text>
<text x="340.8" y="82.7">7</text>
<text x="96.1" y="87.7">A12</text>
<text x="104.6" y="88.8">GND</text>
<text x="122.8" y="88.8">5V</text>
<text x="130" y="87.7">B12</text>
<text x="317.1" y="87.7">1</text>
<text x="323" y="88.8">A0</text>
<text x="96.1" y="90.3">A13</text>
<text x="96.1" y="92.8">A14</text>
<text x="96.1" y="95.4">A15</text>
<text x="104.6" y="91.4">LVDS_3A</text>
<text x="104.6" y="93.9">LVDS_3B</text>
<text x="118.9" y="93.9">VCCIO</text>
<text x="121.5" y="91.4">VCC</text>
<text x="130" y="90.3">B13</text>
<text x="130" y="92.8">B14</text>
<text x="130" y="95.4">B15</text>
<text x="317.1" y="90.3">2</text>
<text x="317.1" y="92.8">3</text>
<text x="323" y="91.4">A1</text>
<text x="323" y="93.9">A2</text>
<text x="96.1" y="97.9">A16</text>
<text x="96.1" y="100.4">A17</text>
<text x="104.6" y="96.5">GND</text>
<text x="104.6" y="99">LVDS_4A</text>
<text x="104.6" y="101.5">LVDS_4B</text>
<text x="116.3" y="99">LVDS_5A</text>
<text x="116.3" y="101.5">LVDS_5B</text>
<text x="121.5" y="96.5">GND</text>
<text x="130" y="97.9">B16</text>
<text x="130" y="100.4">B17</text>
<text x="333" y="99.9" transform="rotate(-90 333 99.9)">4</text>
<text x="96.1" y="103">A18</text>
<text x="104.6" y="104.1">GND</text>
<text x="121.5" y="104.1">GND</text>
<text x="130" y="103">B18</text>
<text x="289.9" y="176.6" transform="rotate(-90 289.9 176.6)">8</text>
<text x="297.5" y="176.6" transform="rotate(-90 297.5 176.6)">7</text>
<text x="305.1" y="176.6" transform="rotate(-90 305.1 176.6)">6</text>
<text x="312.7" y="176.6" transform="rotate(-90 312.7 176.6)">5</text>
<text x="325.4" y="176.6" transform="rotate(-90 325.4 176.6)">8</text>
<text x="333" y="176.6" transform="rotate(-90 333 176.6)">7</text>
<text x="340.7" y="176.6" transform="rotate(-90 340.7 176.6)">6</text>
<text x="348.3" y="176.6" transform="rotate(-90 348.3 176.6)">5</text>
<text x="289.9" y="183.7" transform="rotate(-90 289.9 183.7)">1</text>
<text x="297.5" y="183.7" transform="rotate(-90 297.5 183.7)">2</text>
<text x="305.1" y="183.7" transform="rotate(-90 305.1 183.7)">3</text>
<text x="312.7" y="183.7" transform="rotate(-90 312.7 183.7)">4</text>
<text x="325.4" y="183.7" transform="rotate(-90 325.4 183.7)">1</text>
<text x="333" y="183.7" transform="rotate(-90 333 183.7)">2</text>
<text x="340.7" y="183.7" transform="rotate(-90 340.7 183.7)">3</text>
<text x="348.3" y="183.7" transform="rotate(-90 348.3 183.7)">4</text>
</g>
<text font-size="2.1" fill="#800000" x="328" y="101.2" transform="rotate(-90 328 101.2)">EP</text>
<text font-size="1.8" fill="#505050" x="341.7" y="98.2" transform="rotate(-90 341.7 98.2)">BR24G04NUX</text>
<g font-size="1.4" fill="#505050">
<text x="139" y="58.1">SDA</text>
<text x="84.2" y="63.2">LVDS_0_N</text>
<text x="84.2" y="60.7">LVDS_0_P</text>
<text x="139" y="63.2">I2C_V</text>
<text x="139" y="60.7">SCL</text>
<text x="139" y="65.7">IO0</text>
<text x="84.2" y="68.3">LVDS_1_P</text>
<text x="84.2" y="70.8">LVDS_1_N</text>
<text x="139" y="70.8">IO2</text>
<text x="139" y="68.3">IO1</text>
<text x="333.9" y="66.6" transform="rotate(-90 333.9 66.6)">I2C_V</text>
<text x="356.8" y="66.6" transform="rotate(-90 356.8 66.6)">I2C_V</text>
<text x="84.2" y="75.9">LVDS_2_P</text>
<text x="139" y="75.9">IO4</text>
<text x="139" y="73.4">IO3</text>
<text x="84.2" y="78.4">LVDS_2_N</text>
<text x="139" y="78.4">IO5</text>
<text x="139" y="81">IO6</text>
<text x="139" y="83.5">IO7</text>
<text x="306.9" y="83.5">SDA</text>
<text x="306.9" y="81">SCL</text>
<text x="139" y="88.6">PCIE_5V</text>
<text x="84.2" y="91.1">LVDS_3_P</text>
<text x="84.2" y="93.7">LVDS_3_N</text>
<text x="139" y="93.7">PCIE_VCCIO</text>
<text x="139" y="91.1">PCIE_VCC</text>
<text x="84.2" y="98.8">LVDS_4_P</text>
<text x="84.2" y="101.3">LVDS_4_N</text>
<text x="139" y="98.8">LVDS_5_P</text>
<text x="139" y="101.3">LVDS_5_N</text>
<text x="278" y="170.7" transform="rotate(-90 278 170.7)">PCIE_VCC</text>
<text x="290.7" y="170.7" transform="rotate(-90 290.7 170.7)">IO7</text>
<text x="298.4" y="170.7" transform="rotate(-90 298.4 170.7)">IO6</text>
<text x="306" y="170.7" transform="rotate(-90 306 170.7)">IO5</text>
<text x="313.6" y="170.7" transform="rotate(-90 313.6 170.7)">IO4</text>
<text x="326.3" y="170.7" transform="rotate(-90 326.3 170.7)">IO3</text>
<text x="333.9" y="170.7" transform="rotate(-90 333.9 170.7)">IO2</text>
<text x="341.5" y="170.7" transform="rotate(-90 341.5 170.7)">IO1</text>
<text x="349.1" y="170.7" transform="rotate(-90 349.1 170.7)">IO0</text>
<text x="270.4" y="180.9" transform="rotate(-90 270.4 180.9)">PCIE_VCC</text>
</g>
<g font-size="1.1" fill="#505050">
<text x="100.8" y="162.1">LVDS_2_N</text>
<text x="100.8" y="167.2">LVDS_3_N</text>
<text x="100.8" y="172.3">LVDS_4_N</text>
<text x="100.8" y="177.4">LVDS_5_N</text>
<text x="103.3" y="187.5">PCIE_VCC</text>
<text x="100.8" y="197.7">LVDS_2_P</text>
<text x="169.4" y="192.6">LVDS_1_N</text>
<text x="169.4" y="197.7">LVDS_0_N</text>
<text x="100.8" y="202.8">LVDS_3_P</text>
<text x="100.8" y="207.9">LVDS_4_P</text>
<text x="100.8" y="212.9">LVDS_5_P</text>
<text x="169.4" y="212.9">LVDS_1_P</text>
<text x="169.4" y="218">LVDS_0_P</text>
</g>
</svg>
